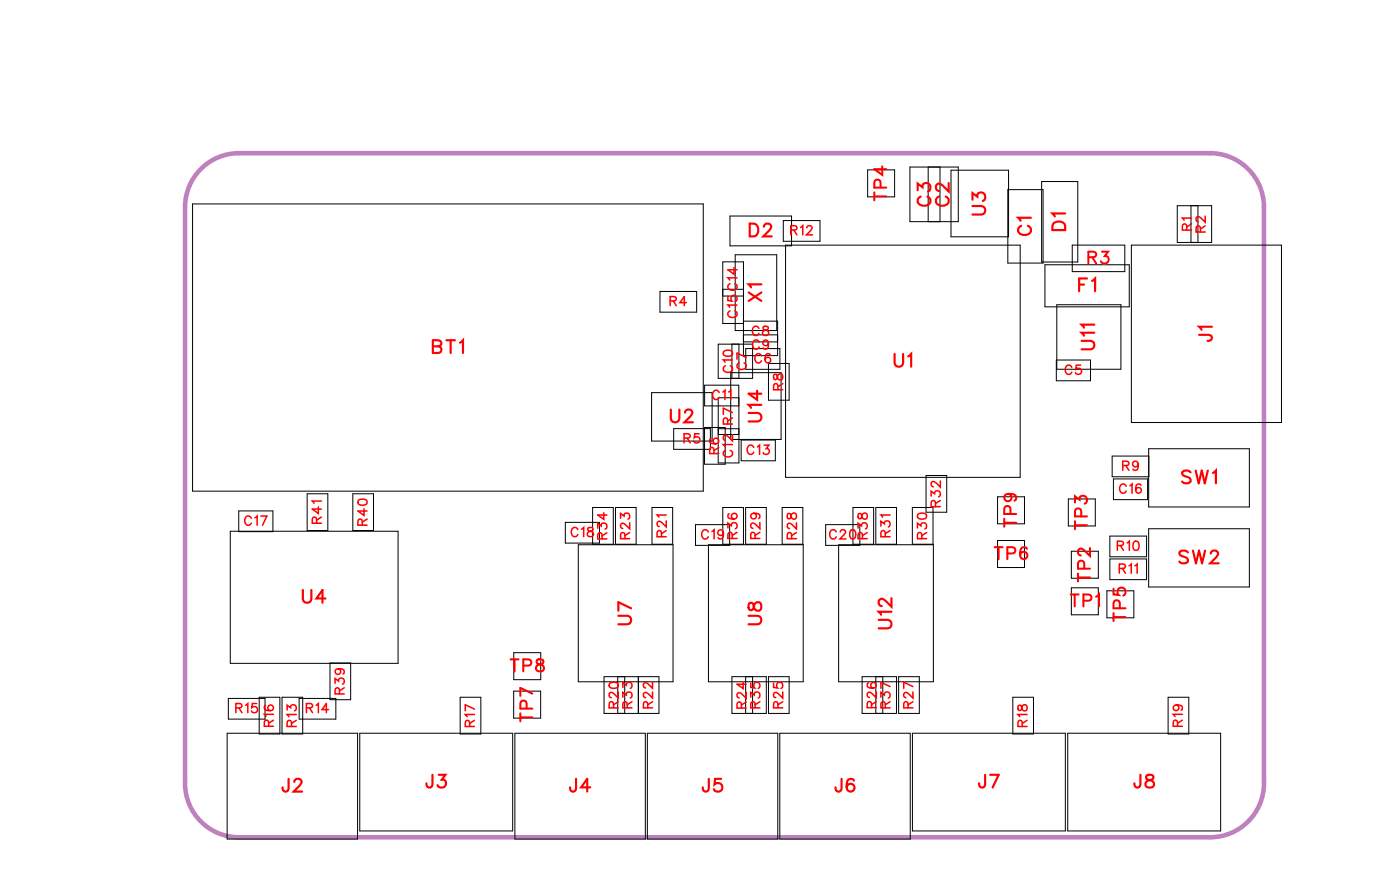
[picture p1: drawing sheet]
<svg xmlns="http://www.w3.org/2000/svg" width="78mm" height="49mm" viewBox="0 0 78 49" stroke-linecap="round" stroke-linejoin="round" font-family="sans-serif">
<path d="M11.4 9.2l.6-.4 .6-.2 .7-.1h54a3 3 0 0 1 3 3v32a3 3 0 0 1-3 3h-54a3 3 0 0 1-3-3v-32a3 3 0 0 1 1.1-2.3z" fill="none" stroke="#bf80bf" stroke-width=".25"/>
<g fill="none" stroke="#000" stroke-width=".06">
<path d="M10.7 11.3h28.4v16h-28.4zM36.7 16.2h2v1.1h-2zM39.9 19.1h2v1.9h-2zM40.2 16.4h1.1M40.2 16.1h1.1M40.6 12h3.4v1.7h-3.4zM40.7 19.1v1.9M40.9 14.2h2.3v4.2h-2.3zM41.1 19.1v1.9M41.3 17.8h1.9v2h-1.9v-5.3h-1.1v3.5h1.1M41.3 19h1.9M41.3 18.6h1.9"/>
<path d="M41.5 19.4h1.9v1.1h-1.9zM43.6 12.3h2v1.1h-2zM43.7 13.6h13v12.9h-13zM48.3 9.4h1.5v1.5h-1.5zM50.6 9.3h2.7v3h-2.7zM51.6 9.3v3M52.3 9.3v3M52.9 9.5h3.2v3.7h-3.2zM56 10.5h2v4.1h-2zM57.9 10.1h2v4.5h-2zM58.1 14.7h4.7v2.3h-4.7zM58.7 20h1.9v1.2h-1.9z"/>
<path d="M58.8 16.9h3.5v3.6h-3.5zM59.6 13.6h3v1.5h-3zM62.9 13.6h8.4v9.9h-8.4zM65.5 11.4h1.9v2.1h-1.9zM66.2 11.4v2.1M66.6 11.4v2.1M12.7 38.8h2v1.1h-2zM12.8 29.5h9.3v7.3h-9.3zM13.3 29.5v-1.1h1.9v1.1M14.4 38.7h1.2v2.1h-1.2zM15.7 38.7h1.1v2.1h-1.1zM16.6 38.8h2.1v1.1h-2.1z"/>
<path d="M17.1 27.4h1.1v2.1h-1.1zM18.4 36.8v2.1h1.1v-2.1M19.6 27.4h1.2v2.1h-1.2zM25.6 38.7h1.1v2.1h-1.1zM28.6 38.4h1.5v1.5h-1.5zM28.6 36.3h1.5v1.5h-1.5zM31.4 29h1.9v1.2h-1.9zM32.2 30.3h5.2v7.6h-5.2zM33 28.2h1.1v2h-1.1zM33.6 37.6h3v2h-3zM34.2 28.2h1.2v2h-1.2zM34.4 37.6v2"/>
<path d="M34.7 37.6v2M35.5 37.6v2M36.2 21.8h3.4v2.7h-3.4zM36.3 28.2h1.1v2h-1.1zM37.5 23.8h2v1.2h-2zM38.7 29.1h1.9v1.2h-1.9zM39.2 23.7h1.1v2.1h-1.1zM39.2 21.4h1.9v1.1h-1.9zM39.4 30.3h5.3v7.6h-5.3zM39.9 23.8h1.2M39.9 22.1h1.2v3.6h-1.2zM39.9 24.1h1.2"/>
<path d="M40.2 28.2h1.1v2h-1.1zM40.6 20.7h2.8v3.7h-2.8zM40.7 37.6h1.9v2h-1.9zM41.2 24.4h1.9v1.2h-1.9zM41.5 28.2h1.1v2h-1.1zM41.5 37.6v2M41.9 37.6v2M42.7 20.2h1.2v2h-1.2zM42.7 37.6h1.2v2h-1.2zM43.5 28.2h1.1v2h-1.1zM45.9 29.1h1.9v1.2h-1.9zM47.4 28.2h1.2v2h-1.2z"/>
<path d="M47.9 37.6h2v2h-2zM48.7 28.2h1.2v2h-1.2zM48.7 37.6v2M49.1 37.6v2M50 37.6h1.1v2h-1.1zM51.5 26.4h1.1v2.1h-1.1zM51.9 30.2h-1.2v-2h1.2v9.7h-5.3v-7.6h5.3M55.5 30h1.5v1.5h-1.5zM55.5 27.6h1.5v1.5h-1.5zM56.3 38.7h1.2v2.1h-1.2zM59.4 27.7h1.5v1.5h-1.5zM59.6 32.7h1.5v1.5h-1.5z"/>
<path d="M59.6 30.6h1.5v1.5h-1.5zM61.6 32.8h1.5v1.5h-1.5zM61.7 29.8h2.1v1.1h-2.1zM61.7 31h2.1v1.2h-2.1zM61.8 25.3h2.1v1.2h-2.1zM61.9 26.6h1.9v1.2h-1.9zM63.9 24.9h5.6v3.3h-5.6zM63.9 29.4h5.6v3.2h-5.6zM65 38.7h1.1v2.1h-1.1zM12.6 40.7h7.3v5.9h-7.3zM20 40.7h8.5v5.5h-8.5zM28.6 40.7h7.3v5.9h-7.3z"/>
<path d="M36 40.7h7.3v5.9h-7.3zM43.4 40.7h7.2v5.9h-7.2zM50.7 40.7h8.5v5.5h-8.5zM59.4 40.7h8.5v5.5h-8.5z"/>
</g>
<g fill="none" stroke="#f00" stroke-width=".12">
<path d="M24.1 19.2l.4 .1v.2l-.1 .1h-.3v-.7l.4 .1v.1l-.1 .1M24.8 18.9h.5M25.1 18.9v.7M25.6 19l.1-.1v.7M41.6 16.2l.7 .5M41.7 12.4h.2a.38 .38 0 0 1 .3 .4 .38 .38 0 0 1-.3 .3h-.2zM42.3 15.8h-.7l.2 .2M42.3 16.2l-.7 .5M42.5 12.6l.1-.2h.2l.1 .2-.1 .2-.4 .3h.5M49.7 19.7v.5l.2 .2 .3-.1v-.6M50.5 19.8l.2-.1v.7M51 10.6v-.4l.3 .2a.24 .24 0 0 1 .4-.2 .24 .24 0 0 1-.1 .4"/>
<path d="M51.2 10.9a.26 .26 0 0 0-.2 .3 .26 .26 0 0 0 .3 .2h.2a.26 .26 0 0 0 .2-.2 .26 .26 0 0 0-.1-.3M52.2 10.9a.26 .26 0 0 0-.2 .3 .26 .26 0 0 0 .3 .2h.2a.26 .26 0 0 0 .3-.2 .26 .26 0 0 0-.2-.3M52.8 10.2v.4l-.4-.3-.2-.1-.2 .1v.2l.2 .1M54.1 11.4h.5l.2 .2-.1 .3h-.6M54.1 11.1v-.4l.3 .2a.24 .24 0 0 1 .3-.2 .25 .25 0 0 1 0 .5M56.8 12.5a.26 .26 0 0 0-.2 .3 .26 .26 0 0 0 .3 .3h.2a.26 .26 0 0 0 .2-.3 .26 .26 0 0 0-.1-.3M57.3 12.1h-.7l.2 .2M58.6 12.4l.2-.1 .3 .1 .1 .4h-.7zM59.2 11.9h-.7l.2 .1M60 15.8h.3M60.1 18.9h.6l.2 .2-.1 .3h-.7M60.4 15.5h-.4v.7"/>
<path d="M60.7 15.6l.2-.1v.7M60.9 18.5h-.8l.2 .2M60.9 18h-.8l.2 .2M66.7 18.6h.6l.1 .3h-.2M67.4 18.2h-.7l.1 .1M16.8 32.8v.5l.2 .2 .3-.1v-.6M18.1 33.2h-.5l.3-.4v.7M34.4 34.2h.5l.2 .2-.1 .2-.6 .1M35.1 33.8l-.7-.3v.4M37.3 22.8v.5l.2 .2 .2-.1 .1-.6M38.1 22.9l.1-.1h.2l.1 .1-.1 .2-.3 .4h.4M41.6 34.2h.5l.2 .2-.1 .2-.6 .1"/>
<path d="M41.6 22.9h.5l.2 .2-.1 .3h-.6M41.7 33.5v.4h.1l.3-.4a.24 .24 0 0 1 .2 .2 .24 .24 0 0 1-.2 .2l-.1-.1-.1-.3zM42.1 21.7v.5l-.5-.3h.7M42.3 22.5h-.7l.2 .2M48.9 34.4h.5l.2 .2-.1 .3h-.6M49.6 34h-.7l.1 .1M49.6 33.2v.5l-.4-.3-.2-.1-.1 .1v.1l.1 .2M66.1 30.7l-.2-.1-.3 .1 .1 .2 .3 .1 .1 .2-.2 .1-.3-.1M66.2 26.2l-.2-.1-.3 .1 .1 .2 .4 .2v.1l-.2 .1-.3-.1M66.3 30.6l.2 .7 .2-.7 .1 .7 .2-.7M66.5 26.1l.2 .7 .1-.7 .2 .7 .2-.7M67.3 30.8l.2-.2h.1l.1 .1-.1 .3-.3 .3h.5"/>
<path d="M67.5 26.3l.1-.2v.7M16 43.3v.6h-.2l-.1-.2M16.4 43.4l.1-.1h.1l.2 .1-.1 .2-.4 .4h.5M24 43v.7h-.2l-.1-.2M24.4 43h.4l-.2 .3a.24 .24 0 0 1 .1 .4 .24 .24 0 0 1-.4-.1M32 43.3v.6h-.2l-.1-.2M32.8 43.7h-.5l.4-.4v.7M39.4 43.3v.6h-.3v-.2M40.1 43.3h-.3l-.1 .3a.25 .25 0 0 1 .4 0 .25 .25 0 0 1 0 .3 .25 .25 0 0 1-.4-.1M46.8 43.3v.6h-.3v-.2M47.5 43.4v-.1a.35 .35 0 0 0-.5 .3 .35 .35 0 0 0 .3 .4 .22 .22 0 0 0 .2-.2 .22 .22 0 0 0-.2-.3 .22 .22 0 0 0-.2 .2M54.8 43v.7h-.3l-.1-.2"/>
<path d="M55.1 43h.4l-.3 .7M63.4 43v.7h-.2l-.1-.2M63.8 43.1v.2l.3 .1 .1 .1a.24 .24 0 0 1-.3 .3 .24 .24 0 0 1-.2-.3l.4-.3v-.1z"/>
</g>
<g fill="none" stroke="#f00" stroke-width=".08">
<path d="M37.3 16.7h.3v-.1l-.3-.1v.5M37.4 16.7l.2 .3M38.2 16.8h-.4l.3-.3v.5M40.2 19.5a.25 .25 0 0 1 .4-.1 .25 .25 0 0 1 .1 .3 .25 .25 0 0 1-.3 .1 .25 .25 0 0 1-.2-.3zM40.5 16.5v.2h.2a.18 .18 0 0 1 0-.3 .18 .18 0 0 1 .3 .1 .18 .18 0 0 1-.1 .2M40.6 15.8a.19 .19 0 0 0-.1 .2 .19 .19 0 0 0 .2 .1h.1a.19 .19 0 0 0 .2-.1 .19 .19 0 0 0-.1-.2M40.6 17.3a.19 .19 0 0 0-.1 .2 .19 .19 0 0 0 .2 .1h.1a.19 .19 0 0 0 .2-.1 .19 .19 0 0 0-.1-.2M40.7 20h-.5l.1 .1M40.8 14.9v.3l-.3-.2h.5M41 15.4h-.5l.1 .2M41 16.9h-.5l.1 .2M41.5 19.9l-.5-.3v.4"/>
<path d="M42.2 18.2a.19 .19 0 0 0-.2-.1 .19 .19 0 0 0-.2 .2v.1a.19 .19 0 0 0 .2 .2 .19 .19 0 0 0 .2-.1M42.2 19a.19 .19 0 0 0-.2-.1 .19 .19 0 0 0-.1 .2v.1a.19 .19 0 0 0 .1 .2 .19 .19 0 0 0 .2-.1M42.3 19.8a.19 .19 0 0 0-.2-.2 .19 .19 0 0 0-.1 .2v.2a.19 .19 0 0 0 .1 .2 .19 .19 0 0 0 .2-.2M42.5 18.1v.2a.21 .21 0 0 1 .2 .1 .21 .21 0 0 1 0 .2h-.3v-.2l.3-.2v-.1zM42.7 19.1a.16 .16 0 0 1-.2 .1 .16 .16 0 0 1 0-.3 .16 .16 0 0 1 .2 .1v.4l-.3-.1M42.8 19.7a.22 .22 0 0 0-.3 .2 .22 .22 0 0 0 .3 .2 .16 .16 0 0 0 0-.3 .18 .18 0 0 0-.3 .2M44 12.8h.3v-.2l-.3-.1v.5M44.1 12.8l.2 .2M44.5 12.6l.1-.1v.5M44.9 12.7l.2-.2 .1 .2-.4 .3h.4M66 12.8v-.3l-.2-.1v.4h.5M66.3 12.1h-.5v.1"/>
<path d="M66.3 12.4l-.3 .2M66.8 12.9l-.1-.3-.1-.1-.1 .4h.5M67 12v.3l-.3-.3-.2 .1 .1 .2M67 12.5l-.2 .2M13.1 39.3h.3l.1-.1-.4-.1v.5M13.3 39.3l.2 .3M13.7 39.2l.1-.1v.5M14 28.8a.19 .19 0 0 0-.2-.1 .19 .19 0 0 0-.2 .2v.1a.19 .19 0 0 0 .2 .2 .19 .19 0 0 0 .2-.1M14.2 28.8l.1-.1v.5M14.3 39.1h-.3v.2a.18 .18 0 0 1 .3 0 .18 .18 0 0 1-.1 .3 .18 .18 0 0 1-.2-.1M14.5 28.7h.3l-.2 .5M14.8 39.2h-.1a.22 .22 0 0 0 .2 .3 .22 .22 0 0 0 .2-.3 .16 .16 0 0 0-.2 .1 .16 .16 0 0 0 .1 .2"/>
<path d="M15.2 39.7h-.5l.1 .1M16 39.4v-.2l.2 .1a.17 .17 0 0 1 .2-.1 .17 .17 0 0 1 0 .3M16.5 39.7h-.5l.1 .1M17 39.3h.3l.1-.1-.4-.1v.5M17.2 39.3l.2 .3M17.6 39.2l.1-.1v.5M17.6 29.1v-.3l-.1-.1-.1 .4h.5M17.7 28.2v.3l-.3-.2h.5M17.9 27.8h-.5l.1 .2M17.9 28.7l-.3 .2M18.3 39.4h-.4l.2-.3v.5M18.6 38v-.3l.2 .1a.17 .17 0 0 1 .3-.1 .17 .17 0 0 1-.1 .3"/>
<path d="M18.8 37.1a.16 .16 0 0 1 .1 .3 .16 .16 0 0 1-.2 0 .16 .16 0 0 1 0-.2h.4v.2M18.9 38.5v-.2l-.2-.1-.1 .3h.5M19.1 38.2l-.2 .2M19.9 27.8a.25 .25 0 0 1 .3-.1 .25 .25 0 0 1 .2 .3 .25 .25 0 0 1-.3 .1 .25 .25 0 0 1-.2-.3zM20.1 29.2v-.3l-.1-.1-.1 .4h.5M20.2 28.3v.3l-.3-.2h.5M20.4 28.8l-.3 .2M26.4 39.7h-.5l.1 .1M26.4 39.4l-.5-.3v.4M32.1 29.4a.19 .19 0 0 0-.2-.1 .19 .19 0 0 0-.1 .2v.1a.19 .19 0 0 0 .1 .2 .19 .19 0 0 0 .2-.1M32.3 29.4l.2-.1v.5M32.7 29.3v.2a.21 .21 0 0 1 .2 0 .21 .21 0 0 1 .1 .3h-.3v-.2l.3-.2v-.1z"/>
<path d="M33.2 29.3v-.2l.2 .1a.17 .17 0 0 1 .3-.1 .17 .17 0 0 1 0 .3M33.5 29.9v-.3h-.2l-.1 .3h.5M33.6 28.5v.4l-.4-.3h.5M33.7 29.6l-.2 .2M33.9 38a.25 .25 0 0 1 .3-.1 .25 .25 0 0 1 .2 .3 .25 .25 0 0 1-.4 .1 .25 .25 0 0 1-.1-.3zM34.1 39.3v-.3h-.1l-.1 .3h.5M34.4 38.4v.4l-.4-.3-.1 .1 .1 .2M34.4 39l-.3 .1M34.5 28.8v-.3l.2 .2a.18 .18 0 0 1 .3-.2 .17 .17 0 0 1-.1 .3M34.6 38.7v-.2l.2 .1a.17 .17 0 0 1 .3-.1 .17 .17 0 0 1-.1 .3M34.6 38.2v-.3l.2 .2a.18 .18 0 0 1 .3-.2 .17 .17 0 0 1-.1 .3M34.8 29.9l-.1-.3h-.1l-.1 .3h.5"/>
<path d="M34.9 39.3v-.3h-.2l-.1 .3h.5M35 29v.4l-.3-.3-.2 .1 .1 .2M35 29.6l-.2 .2M35.1 39l-.2 .1M36 39.3v-.3h-.1l-.1 .3h.5M36.3 38.4v.4l-.4-.3-.1 .1 .1 .2M36.3 37.9v.3l-.4-.3-.1 .1 .1 .2M36.3 39l-.3 .1M36.8 29.8v-.3h-.2l-.1 .3h.6M37.1 28.9v.4l-.4-.3-.2 .1 .2 .1M37.1 28.6h-.6l.1 .1M37.1 29.5l-.3 .1"/>
<path d="M38 24.3h.3l.1-.1-.4-.1v.5M38.2 24.3l.2 .3M38.9 24.1h-.3v.2a.18 .18 0 0 1 .3 0 .18 .18 0 0 1-.1 .3 .18 .18 0 0 1-.2-.1M39.4 29.5a.19 .19 0 0 0-.2-.1 .19 .19 0 0 0-.2 .2v.1a.19 .19 0 0 0 .2 .2 .19 .19 0 0 0 .2-.1M39.5 24.4a.22 .22 0 0 0 .2 .3 .22 .22 0 0 0 .2-.3 .16 .16 0 0 0-.2 0 .16 .16 0 0 0 .1 .3M39.6 29.5l.1-.1v.5M39.7 25.2v-.3h-.1l-.1 .3h.5M40 24.9l-.3 .1M40 21.8a.19 .19 0 0 0-.2-.1 .19 .19 0 0 0-.2 .2v.1a.19 .19 0 0 0 .2 .2 .19 .19 0 0 0 .2-.1M40.2 21.8l.1-.1v.5M40.2 29.6a.16 .16 0 0 1-.2 .1 .16 .16 0 0 1 0-.2 .16 .16 0 0 1 .2 0v.4h-.3M40.3 20.3a.19 .19 0 0 0-.1 .2 .19 .19 0 0 0 .2 .2h.1a.19 .19 0 0 0 .2-.2 .19 .19 0 0 0-.1-.2"/>
<path d="M40.3 25a.19 .19 0 0 0-.1 .2 .19 .19 0 0 0 .2 .2h.1a.19 .19 0 0 0 .2-.2 .19 .19 0 0 0-.1-.2M40.5 23.6l-.1-.3-.1-.1-.1 .4h.5M40.5 29.3v-.2l.2 .1a.17 .17 0 0 1 .2-.1 .17 .17 0 0 1 0 .3M40.5 21.8l.1-.1v.5M40.6 28.5l-.1 .1a.22 .22 0 0 0 .2 .3 .22 .22 0 0 0 .2-.4 .16 .16 0 0 0-.2 .1 .16 .16 0 0 0 .1 .2M40.7 29.9v-.3h-.1l-.1 .3h.5M40.7 23.2l-.2 .2M40.7 22.9l-.5-.2v.3M40.7 24.7h-.5l.1 .1M40.7 24.2v.3l-.4-.3-.1 .2 .1 .1M41 29.6l-.3 .1M41.1 20.2a.19 .19 0 0 0-.1 .2 .19 .19 0 0 0 .2 .1h.1a.19 .19 0 0 0 .2-.1 .19 .19 0 0 0-.1-.2"/>
<path d="M41.2 39.3v-.3h-.1l-.1 .3h.5M41.3 37.9v.3l-.3-.2h.5M41.5 38.5v.3l-.4-.3-.1 .1 .1 .2M41.5 39l-.3 .2M41.7 38.7v-.2l.2 .1a.17 .17 0 0 1 .3-.1 .17 .17 0 0 1 0 .3M41.7 37.9v.3h.3a.18 .18 0 0 1 0-.3 .18 .18 0 0 1 .2 .1 .18 .18 0 0 1 0 .2M41.9 24.9a.19 .19 0 0 0-.2-.2 .19 .19 0 0 0-.1 .2v.1a.19 .19 0 0 0 .1 .2 .19 .19 0 0 0 .2-.1M41.9 28.5a.16 .16 0 0 1 .2 .2 .16 .16 0 0 1-.3 .1 .16 .16 0 0 1 0-.3l.4 .1v.2M42 29.9v-.3h-.2l-.1 .3h.6M42 39.3v-.3h-.2l-.1 .3h.6M42.1 24.8l.1-.1v.5M42.3 29v.4l-.4-.3h-.2l.2 .2"/>
<path d="M42.3 29.6l-.3 .1M42.3 39l-.3 .1M42.5 24.7h.3l-.2 .2a.17 .17 0 0 1 .1 .3 .17 .17 0 0 1-.3-.1M43 37.9v.3h.2a.18 .18 0 0 1 0-.3 .18 .18 0 0 1 .3 .1 .18 .18 0 0 1-.1 .2M43 20.8v.3h.1l.3-.3a.17 .17 0 0 1 .1 .1 .17 .17 0 0 1-.1 .2l-.2-.3zM43.3 21.7l-.1-.3-.1-.1-.1 .4h.5M43.3 39.3l-.1-.3h-.1l-.1 .3h.5M43.5 38.4v.4l-.3-.3-.2 .1 .1 .2M43.5 21.3l-.2 .2M43.5 39l-.2 .1M43.8 28.5v.3h.1l.2-.3a.17 .17 0 0 1 .2 .2 .17 .17 0 0 1-.2 .1l-.1-.3zM44 29.9v-.3h-.1l-.1 .3h.5"/>
<path d="M44.3 29v.4l-.4-.3-.1 .1 .1 .2M44.3 29.6l-.3 .2M46.5 29.5a.19 .19 0 0 0-.2-.1 .19 .19 0 0 0-.2 .2v.1a.19 .19 0 0 0 .2 .2 .19 .19 0 0 0 .2-.1M46.7 29.5l.1-.1 .2 .1-.3 .4h.3M47.3 29.5a.23 .23 0 0 1 .3 .2 .23 .23 0 0 1-.3 .2v-.2zM47.7 29.3v-.2l.2 .1a.17 .17 0 0 1 .3-.1 .17 .17 0 0 1-.1 .3M47.7 28.5v.3h.1l.3-.3a.17 .17 0 0 1 .1 .2 .17 .17 0 0 1-.1 .1l-.2-.3zM48 29.9l-.1-.3h-.1l-.1 .3h.5M48.2 29.6l-.2 .2M48.3 37.9l-.1 .1a.22 .22 0 0 0 .3 .2 .22 .22 0 0 0 .2-.3 .16 .16 0 0 0-.3 .1 .16 .16 0 0 0 .2 .2M48.5 39.3l-.1-.3h-.1l-.1 .3h.5M48.7 38.4v.4l-.3-.3h-.2l.1 .2"/>
<path d="M48.7 39l-.2 .1M49 29.2v-.2l.2 .1a.17 .17 0 0 1 .3-.1 .17 .17 0 0 1-.1 .3M49 38.7v-.2l.2 .1a.17 .17 0 0 1 .3-.1 .17 .17 0 0 1-.1 .3M49.2 29.8v-.3h-.1l-.1 .3h.5M49.2 39.3v-.3h-.1l-.1 .3h.5M49.5 28.6h-.5l.1 .1M49.5 29.5l-.3 .1M49.5 39l-.3 .1M49.5 38.1l-.5-.2v.3M50.5 39.3v-.3h-.1l-.1 .3h.5M50.8 38.4v.4l-.4-.3-.1 .1 .1 .2M50.8 39l-.3 .1"/>
<path d="M50.8 38.1l-.5-.2v.3M51 29.3v-.2l.2 .1a.17 .17 0 0 1 .3-.1 .17 .17 0 0 1-.1 .3M51 28.6a.25 .25 0 0 1 .4-.1 .25 .25 0 0 1 .1 .3 .25 .25 0 0 1-.3 .1 .25 .25 0 0 1-.2-.3zM51.3 29.9l-.1-.3h-.1l-.1 .3h.5M51.5 29.6l-.2 .2M51.8 27.6v-.3l.2 .1a.17 .17 0 0 1 .2-.1 .17 .17 0 0 1 0 .3M52 28.1v-.2l-.1-.1-.1 .3h.5M52.3 26.7v.4l-.4-.4-.1 .1 .1 .2M52.3 27.8l-.3 .2M56.6 39.2v.2l.1 .1 .2-.4a.17 .17 0 0 1 .2 .2 .17 .17 0 0 1-.2 .2l-.1-.3zM57.1 39.7h-.5l.1 .1M59.6 20.4a.19 .19 0 0 0-.2-.1 .19 .19 0 0 0-.2 .2v.1a.19 .19 0 0 0 .2 .2 .19 .19 0 0 0 .2-.1"/>
<path d="M60.1 20.3h-.2l-.1 .2a.18 .18 0 0 1 .3 0 .18 .18 0 0 1 0 .3 .18 .18 0 0 1-.3-.1M62.1 30.3h.3l.1-.1-.4-.1v.5M62.2 31.6h.3l.1-.2-.4-.1v.5M62.3 30.3l.2 .3M62.4 31.6l.2 .2M62.4 25.9l.3-.1 .1-.1-.4-.1v.5M62.6 25.9l.2 .2M62.6 27a.19 .19 0 0 0-.2-.1 .19 .19 0 0 0-.1 .2v.1a.19 .19 0 0 0 .1 .2 .19 .19 0 0 0 .2-.1M62.7 30.2l.1-.1v.5M62.8 31.4l.1-.1v.5M62.8 27l.2-.1v.5M63.1 30.1a.23 .23 0 0 1 .2 .2 .23 .23 0 0 1-.2 .2l-.1-.1z"/>
<path d="M63.1 31.4l.1-.1v.5M63.3 25.8a.16 .16 0 0 1-.2 .1 .16 .16 0 0 1-.1-.2 .16 .16 0 0 1 .3 0l-.1 .4h-.2M63.4 27v-.1a.22 .22 0 0 0-.3 .2 .22 .22 0 0 0 .3 .2 .16 .16 0 0 0 0-.2 .16 .16 0 0 0-.2 .1M65.4 39.2a.16 .16 0 0 1 .1 .2 .16 .16 0 0 1-.2 0 .16 .16 0 0 1 0-.2h.4v.3M65.8 39.7h-.6l.1 .1M14.9 40.3v-.2l-.1-.1-.1 .3h.5M15.2 40l-.3 .2M16.2 40.4v-.3l-.1-.1-.1 .4h.5M16.5 40l-.3 .2M26.1 40.4v-.3l-.1-.1-.1 .4h.5M26.4 40l-.3 .2M56.8 40.4v-.3l-.1-.1-.1 .4h.5"/>
<path d="M57.1 40l-.3 .2M65.5 40.3v-.2l-.2-.1-.1 .3h.6M65.8 40l-.3 .2"/>
</g>
<g fill="none" stroke="#f00" stroke-width=".11">
<path d="M48.6 10.9h.7M48.6 10.7v.4M49 10.4l-.1-.4h-.2l-.1 .4h.7M49.1 9.2v.5l-.5-.3h.7M60.5 14.3h.4v-.3h-.4v.6M60.7 14.3l.3 .3M61.3 14h.3l-.2 .2a.22 .22 0 0 1 .2 .4 .22 .22 0 0 1-.4-.1M28.4 36.6h.4M28.6 36.6v.7M28.9 39.8h.7M28.9 39.6v.5M29.1 37l.4-.1v-.2l-.4-.1v.7"/>
<path d="M29.3 39.4v-.4l-.3-.1-.1 .5h.7M29.6 38.5l-.7-.3v.5M29.9 36.7v.1a.27 .27 0 0 1 .3 .1 .27 .27 0 0 1 0 .4h-.3a.27 .27 0 0 1 0-.4 .27 .27 0 0 1 .3-.1v-.1zM55.3 30.4h.5M55.5 30.4v.7M55.8 29h.7M55.8 28.8v.5M56 30.7h.4v-.2l-.4-.1v.7M56.1 27.4a.21 .21 0 0 1 .1 .3 .21 .21 0 0 1-.3 .1 .21 .21 0 0 1 0-.3l.2-.1a.31 .31 0 0 1 .4 .3l-.1 .1M56.2 28.6v-.4l-.3-.1-.1 .5h.7M57.1 30.5v-.1a.33 .33 0 0 0-.4 .3 .33 .33 0 0 0 .2 .4 .21 .21 0 0 0 .2-.2 .21 .21 0 0 0-.2-.3 .21 .21 0 0 0-.2 .2M59.5 33h.5"/>
<path d="M59.8 33v.7M59.8 27.9v-.3l.2 .2a.22 .22 0 0 1 .4-.2 .22 .22 0 0 1-.1 .4M59.8 29.2h.6M59.8 29v.4M59.9 32.1h.7M59.9 31.9v.4M60.1 28.7v-.4h-.3v.4h.6M60.2 33.4l.4-.1 .1-.2-.5-.1v.7M60.3 31.6v-.4h-.3l-.1 .4h.7M60.6 30.4v.5l-.5-.4-.2 .1 .1 .2 .1 .1M61 33.1l.1-.1v.7M61.9 32.7v.3h.3a.23 .23 0 0 1 0-.3 .23 .23 0 0 1 .4 0 .23 .23 0 0 1-.1 .4"/>
<path d="M61.9 34.3h.7M61.9 34.1v.4M62.3 33.8l-.1-.4h-.2l-.1 .4h.7"/>
</g>
<g font-size="1.2" fill="#fff">
<text x="52" y="11.5" transform="rotate(-90 52 11.5)">C3</text>
<text x="53.1" y="11.5" transform="rotate(-90 53.1 11.5)">C2</text>
<text x="55.1" y="12" transform="rotate(-90 55.1 12)">U3</text>
<text x="41.6" y="13.4">D2</text>
<text x="42.6" y="16.8" transform="rotate(-90 42.6 16.8)">X1</text>
<text x="57.6" y="13.1" transform="rotate(-90 57.6 13.1)">C1</text>
<text x="59.5" y="12.8" transform="rotate(-90 59.5 12.8)">D1</text>
<text x="60" y="16.5">F1</text>
<text x="24" y="19.9">BT1</text>
<text x="37.2" y="23.8">U2</text>
<text x="42.6" y="23.5" transform="rotate(-90 42.6 23.5)">U14</text>
<text x="49.7" y="20.7">U1</text>
<text x="61.2" y="19.5" transform="rotate(-90 61.2 19.5)">U11</text>
<text x="67.7" y="19" transform="rotate(-90 67.7 19)">J1</text>
<text x="65.7" y="27.1">SW1</text>
<text x="16.8" y="33.8">U4</text>
<text x="35.4" y="34.7" transform="rotate(-90 35.4 34.7)">U7</text>
<text x="42.6" y="34.7" transform="rotate(-90 42.6 34.7)">U8</text>
<text x="49.9" y="35" transform="rotate(-90 49.9 35)">U12</text>
<text x="65.5" y="31.6">SW2</text>
<text x="15.7" y="44.3">J2</text>
<text x="23.7" y="44">J3</text>
<text x="31.6" y="44.3">J4</text>
<text x="39" y="44.3">J5</text>
<text x="46.4" y="44.3">J6</text>
<text x="54.4" y="44">J7</text>
<text x="63" y="44">J8</text>
</g>
<g font-size="1.1" fill="#fff">
<text x="49.6" y="11.2" transform="rotate(-90 49.6 11.2)">TP4</text>
<text x="60.5" y="14.9">R3</text>
<text x="56.8" y="29.3" transform="rotate(-90 56.8 29.3)">TP9</text>
<text x="60.7" y="29.4" transform="rotate(-90 60.7 29.4)">TP3</text>
<text x="55.3" y="31.3">TP6</text>
<text x="59.5" y="34">TP1</text>
<text x="60.9" y="32.4" transform="rotate(-90 60.9 32.4)">TP2</text>
<text x="62.9" y="34.6" transform="rotate(-90 62.9 34.6)">TP5</text>
<text x="28.3" y="37.6">TP8</text>
<text x="29.9" y="40.1" transform="rotate(-90 29.9 40.1)">TP7</text>
</g>
<g font-size=".9" fill="#fff">
<text x="37.2" y="17.2">R4</text>
<text x="41.2" y="17.7" transform="rotate(-90 41.2 17.7)">C15C14</text>
<text x="43.9" y="13.3">R12</text>
<text x="66.5" y="12.8" transform="rotate(-90 66.5 12.8)">R1</text>
<text x="67.2" y="12.9" transform="rotate(-90 67.2 12.9)">R2</text>
<text x="39.6" y="22.4">C11</text>
<text x="40.9" y="20.7" transform="rotate(-90 40.9 20.7)">C10</text>
<text x="41.7" y="20.6" transform="rotate(-90 41.7 20.6)">C7</text>
<text x="41.8" y="18.8">C8</text>
<text x="41.8" y="19.6">C9</text>
<text x="41.9" y="20.4">C6</text>
<text x="43.7" y="21.7" transform="rotate(-90 43.7 21.7)">R8</text>
<text x="59.2" y="21">C5</text>
<text x="13.6" y="29.4">C17</text>
<text x="18.1" y="29.1" transform="rotate(-90 18.1 29.1)">R41</text>
<text x="20.6" y="29.2" transform="rotate(-90 20.6 29.2)">R40</text>
<text x="34" y="30" transform="rotate(-90 34 30)">R34</text>
<text x="35.2" y="30" transform="rotate(-90 35.2 30)">R23</text>
<text x="37.3" y="29.9" transform="rotate(-90 37.3 29.9)">R21</text>
<text x="38" y="24.8">R5</text>
<text x="40.2" y="25.2" transform="rotate(-90 40.2 25.2)">R6</text>
<text x="40.9" y="25.4" transform="rotate(-90 40.9 25.4)">C12 R7</text>
<text x="41.2" y="30" transform="rotate(-90 41.2 30)">R36</text>
<text x="41.5" y="25.5">C13</text>
<text x="42.5" y="30" transform="rotate(-90 42.5 30)">R29</text>
<text x="44.5" y="30" transform="rotate(-90 44.5 30)">R28</text>
<text x="48.4" y="30" transform="rotate(-90 48.4 30)">R38</text>
<text x="49.7" y="29.9" transform="rotate(-90 49.7 29.9)">R31</text>
<text x="51.7" y="30" transform="rotate(-90 51.7 30)">R30</text>
<text x="52.5" y="28.2" transform="rotate(-90 52.5 28.2)">R32</text>
<text x="62.2" y="27.6">C16</text>
<text x="62.4" y="26.3">R9</text>
<text x="31.7" y="30">C18</text>
<text x="39" y="30.2">C19</text>
<text x="46.1" y="30.2">C20</text>
<text x="62.1" y="30.8">R10</text>
<text x="62.2" y="32.1">R11</text>
<text x="13.1" y="39.8">R15</text>
<text x="15.4" y="40.4" transform="rotate(-90 15.4 40.4)">R16</text>
<text x="16.7" y="40.4" transform="rotate(-90 16.7 40.4)">R13</text>
<text x="17" y="39.8">R14</text>
<text x="19.4" y="38.6" transform="rotate(-90 19.4 38.6)">R39</text>
<text x="26.6" y="40.4" transform="rotate(-90 26.6 40.4)">R17</text>
<text x="34.6" y="39.4" transform="rotate(-90 34.6 39.4)">R20</text>
<text x="35.4" y="39.4" transform="rotate(-90 35.4 39.4)">R33</text>
<text x="36.5" y="39.4" transform="rotate(-90 36.5 39.4)">R22</text>
<text x="41.7" y="39.4" transform="rotate(-90 41.7 39.4)">R24</text>
<text x="42.5" y="39.4" transform="rotate(-90 42.5 39.4)">R35</text>
<text x="43.7" y="39.4" transform="rotate(-90 43.7 39.4)">R25</text>
<text x="48.9" y="39.4" transform="rotate(-90 48.9 39.4)">R26</text>
<text x="49.7" y="39.4" transform="rotate(-90 49.7 39.4)">R37</text>
<text x="51" y="39.4" transform="rotate(-90 51 39.4)">R27</text>
<text x="57.3" y="40.4" transform="rotate(-90 57.3 40.4)">R18</text>
<text x="66" y="40.4" transform="rotate(-90 66 40.4)">R19</text>
</g>
</svg>
